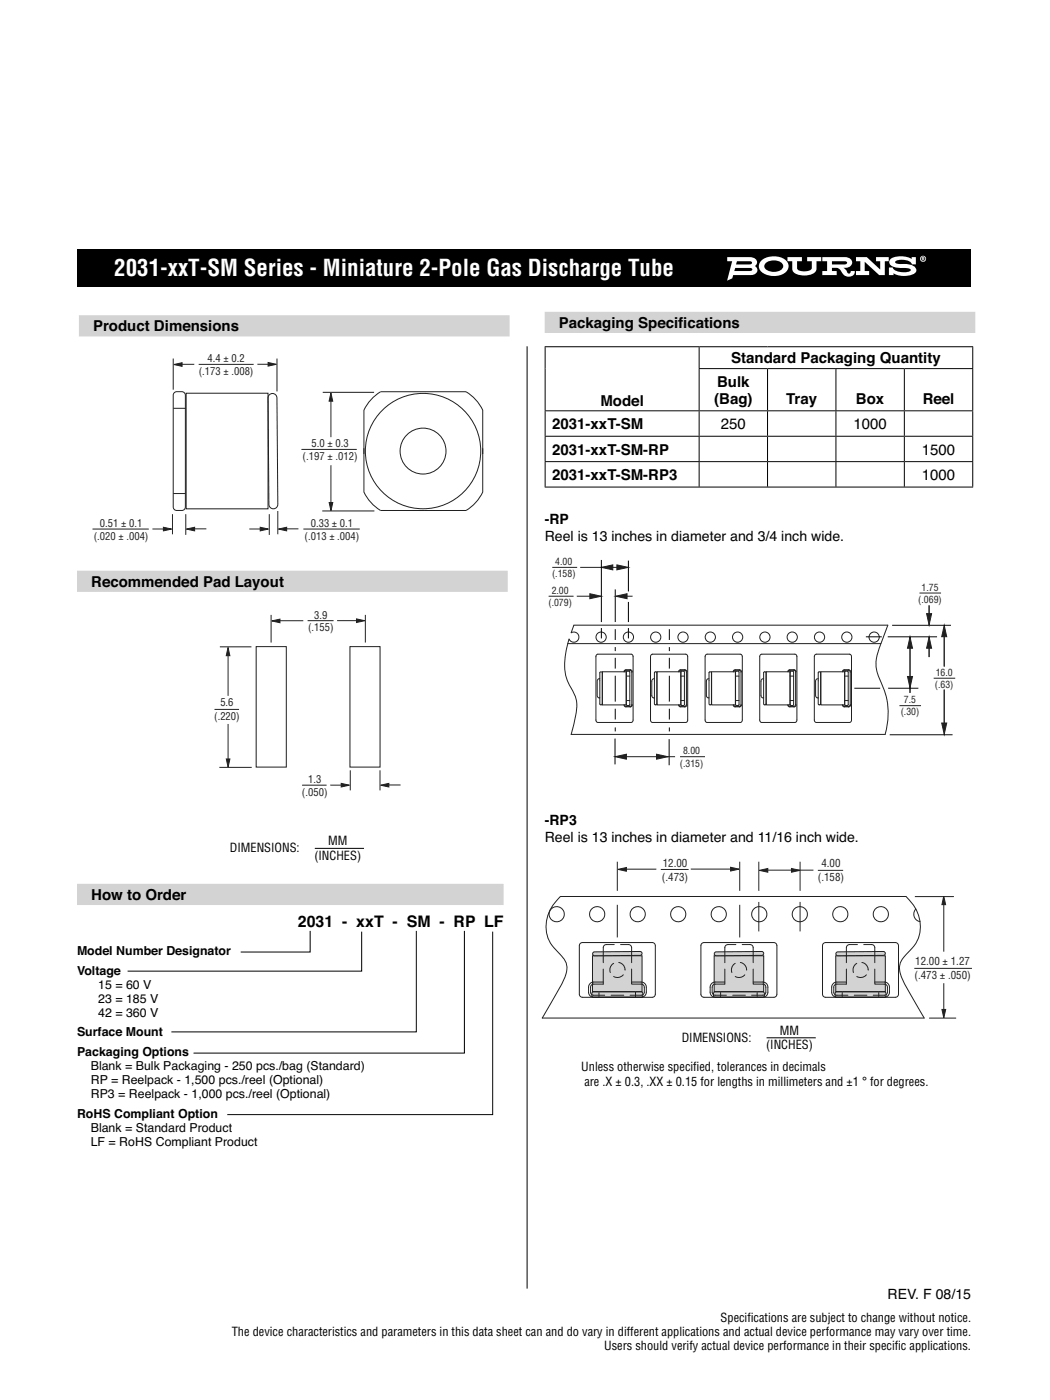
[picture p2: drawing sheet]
<svg xmlns="http://www.w3.org/2000/svg" width="210mm" height="279mm" viewBox="0 0 210 279" stroke-linecap="round" stroke-linejoin="round" font-family="sans-serif">
<path d="M15.7 65h86M108.7 64.3h86M15.4 116h85.9M15.4 178.5h85.1" fill="none" stroke="#d1d3d4" stroke-width="4.2" stroke-linecap="butt"/>
<path d="M105.2 69.1v188.1M62.8 169.3h9.8M61.9 185.8v4.2h-13.9M72.2 185.9v7.9h-46.7M83.1 185.8v20.1h-48.9M92.7 185.8v24.4h-54.1M98.3 185.9v36.5h-52.9" fill="none" stroke="#000" stroke-width=".2"/>
<path d="M15.4 49.7h178.4v7.5h-178.4z" fill="#000"/>
<g fill="none" stroke="#231f20" stroke-width=".2">
<path d="M110.2 113.2h5M113.3 128.4h62.5M114.5 124.8h62.7l-.7 1.8a20.2 20.2 0 0 0-1.7 5.8 10.9 10.9 0 0 0 1.4 4.6 14.1 14.1 0 0 1 .4 9.6h-62.6a18 18 0 0 0 1-7l-.5-1.3a10.3 10.3 0 0 1-1.4-9.1l.5-1.7a1.02 1.02 0 0 0 1.4 .6 1.02 1.02 0 0 0 .4-1.4 1.02 1.02 0 0 0-1.4-.4zM119.1 130.6h6.8l.4 .2v12.9l-.1 .4-6.9 .1-.3-.2-.1-13zM119.7 135.5l-.4 .1-.1 .3v3l.1 .3 .4 .1M119.8 134.1h.2l.2 .2v6.2l-.2 .2-.3-.2zM120.2 134.1h4.8v6.6h-4.8zM124.5 134.1l.3-.4h1l.3 .1 .1 .3M124.6 134.1l.3-.3h.8h.2l.2 .4v6.5l-.4 .3h-.8l-.3-.3M125 139.8h.7M125 134.9h.7M125 134.1l.2-.2h.3l.2 .2v6.5l-.2 .2h-.3l-.2-.2"/>
<path d="M130 130.6h6.8l.4 .2v12.9l-.1 .4-6.9 .1-.3-.2-.1-13zM130.6 135.5l-.4 .1-.1 .3v2.9l.1 .4 .4 .1M130.7 134.1h.2l.2 .2v6.2l-.2 .2-.3-.2zM131.1 134.1h4.8v6.6h-4.8zM135.4 134.1l.3-.4h1l.3 .1 .1 .3M135.5 134.1l.3-.3h.8h.2l.2 .4v6.5l-.4 .3h-.8l-.3-.3M135.9 139.8h.7M135.9 134.9h.7M135.9 134l.5-.1 .2 .2v6.5l-.2 .2h-.3l-.2-.2zM140.9 130.6h6.8l.4 .2v12.9l-.1 .4-6.9 .1-.3-.2-.1-13zM141.5 135.5l-.4 .1-.1 .3v2.9l.1 .4 .4 .1M141.6 134.1h.2l.2 .2v6.2l-.2 .2-.3-.2z"/>
<path d="M142 134.1h4.8v6.6h-4.8zM146.3 134.1l.3-.4h1l.3 .2 .1 .2M146.4 134.1l.3-.3h.8h.2l.2 .4v6.5l-.4 .3h-.8l-.3-.3M146.8 139.8h.7M146.8 134.9h.7M146.8 134l.5-.1 .2 .2v6.5l-.2 .2h-.3l-.2-.2zM151.8 130.6h6.8l.4 .2v12.9l-.1 .4-6.9 .1-.3-.2-.1-13zM152.4 135.5l-.4 .1-.1 .3v2.9l.1 .4 .4 .1M152.4 134.1h.3l.2 .2v6.2l-.2 .2-.3-.2zM152.9 134.1h4.8v6.6h-4.8zM157.2 134.1l.3-.4h1l.3 .2 .1 .2M157.3 134.1l.3-.3h.8h.2l.2 .4v6.5l-.4 .3h-.8l-.3-.3"/>
<path d="M157.7 139.8h.7M157.7 134.9h.7M157.7 134l.5-.1 .2 .2v6.5l-.2 .2h-.3l-.2-.2zM162.7 130.6h6.8l.4 .2v12.9l-.3 .5h-6.7l-.3-.2-.1-13zM163.3 135.5l-.4 .1-.1 .3v2.9l.1 .4 .4 .1M163.3 134.1h.3l.2 .2v6.2l-.2 .2-.3-.2zM163.8 134.1h4.8v6.6h-4.8zM168.1 134.1l.3-.4h1l.3 .2 .1 .2M168.2 134.1l.3-.3h.8h.2l.2 .4v6.5l-.4 .3h-.8l-.3-.3M168.6 139.8h.7M168.6 134.9h.7M168.6 134l.5-.1 .2 .2v6.5l-.2 .2h-.3l-.2-.2z"/>
<path d="M126.2 140.7l-.1 .2-.3 .2h-1l-.3-.4M137.1 140.7l-.1 .2-.3 .2h-1l-.3-.4M148 140.7l-.1 .2-.3 .2h-1l-.3-.4M158.9 140.7l-.1 .2-.3 .2h-1l-.3-.4M169.8 140.7l-.1 .2-.3 .2h-1l-.3-.4"/>
<circle cx="120" cy="127.2" r="1.02"/>
<circle cx="125.4" cy="127.2" r="1.02"/>
<circle cx="130.9" cy="127.2" r="1.02"/>
<circle cx="136.3" cy="127.2" r="1.02"/>
<circle cx="141.8" cy="127.2" r="1.02"/>
<circle cx="147.2" cy="127.2" r="1.02"/>
<circle cx="152.7" cy="127.2" r="1.02"/>
<circle cx="158.1" cy="127.2" r="1.02"/>
<circle cx="163.6" cy="127.2" r="1.02"/>
<circle cx="169" cy="127.2" r="1.02"/>
<circle cx="174.5" cy="127.2" r="1.02"/>
</g>
<path d="M125.4 111.9v6.1" fill="none" stroke="#010202" stroke-width=".2"/>
<path d="M123.1 112.7l2.3 .5-2.3 .5z" fill="#231f20"/>
<path d="M123.1 112.7l2.3 .5-2.3 .5z" fill="none" stroke="#231f20" stroke-width=".2"/>
<path d="M120 113.2l2.3-.5v1z" fill="#231f20"/>
<path d="M109.5 119h5M115.8 113.2h8.2M120 113.2l2.3-.5v1z" fill="none" stroke="#231f20" stroke-width=".2"/>
<path d="M120 111.8v12.3M122.8 117.6v6.5" fill="none" stroke="#010202" stroke-width=".2"/>
<path d="M117.7 118.5l2.3 .5-2.3 .5z" fill="#231f20"/>
<path d="M117.7 118.5l2.3 .5-2.3 .5z" fill="none" stroke="#231f20" stroke-width=".2"/>
<path d="M122.9 119l2.2-.5v1z" fill="#231f20"/>
<path d="M115.1 119h3.7M122.9 119l2.2-.5v1zM123.9 119h2.3M135.7 151h5" fill="none" stroke="#231f20" stroke-width=".2"/>
<g fill="none" stroke="#010202" stroke-width=".2">
<path d="M120 125.3v2.1M122.8 125.6v2.1M122.8 129.1v.8M122.8 131.3v2.1M122.8 134.9v5.1M125.4 120.1v4M125.4 125.3v2.1M133.6 125.6v2.1M133.6 129.1v.8M133.6 131.3v2.1M133.6 134.9v5.1M122.8 141.4v2.2"/>
<path d="M122.8 145.2v.8M133.5 147.5v5.2M133.6 141.4v2.2M133.6 145.2v.8"/>
</g>
<path d="M131 150.5l2.3 .5-2.3 .5z" fill="#231f20"/>
<path d="M131 150.5l2.3 .5-2.3 .5z" fill="none" stroke="#231f20" stroke-width=".2"/>
<path d="M122.8 151l2.2-.5v1z" fill="#231f20"/>
<path d="M186.3 135.4h4.3M188.4 126.2v6.8M188.4 137.6v7.6M122.8 151l2.2-.5v1zM124.4 151h10.3" fill="none" stroke="#231f20" stroke-width=".2"/>
<path d="M122.7 147.4v5.2" fill="none" stroke="#010202" stroke-width=".2"/>
<path d="M187.9 144.3h1l-.5 2.3z" fill="#231f20"/>
<path d="M187.9 144.3h1l-.5 2.3z" fill="none" stroke="#231f20" stroke-width=".2"/>
<path d="M188.4 124.8l.5 2.3h-1z" fill="#231f20"/>
<path d="M183.5 118.4h4.3M185.4 120.8v2.6M185.4 128.5v2.6M188.4 124.8l.5 2.3h-1z" fill="none" stroke="#231f20" stroke-width=".2"/>
<path d="M178 124.8h11.8M177.6 146.6h12.5" fill="none" stroke="#040909" stroke-width=".2"/>
<path d="M184.9 122.5h1l-.5 2.2z" fill="#231f20"/>
<path d="M184.9 122.5h1l-.5 2.2z" fill="none" stroke="#231f20" stroke-width=".2"/>
<path d="M185.4 127.1l.5 2.3h-1z" fill="#231f20"/>
<path d="M181.6 128.5v9.8M185.4 127.1l.5 2.3h-1zM179.5 140.8h4.3" fill="none" stroke="#231f20" stroke-width=".2"/>
<path d="M181.1 135h1l-.5 2.3z" fill="#231f20"/>
<path d="M181.1 135h1l-.5 2.3z" fill="none" stroke="#231f20" stroke-width=".2"/>
<path d="M181.6 127.1l.5 2.3h-1z" fill="#231f20"/>
<path d="M181.6 127.1l.5 2.3h-1z" fill="none" stroke="#231f20" stroke-width=".2"/>
<path d="M170.5 137.3h5.2M172.8 127.1h3.2M177.2 127.1h9.8M177.2 137.3h6.1" fill="none" stroke="#040909" stroke-width=".2"/>
<path d="M142.5 190.7h9.9v7.2h-9.9z" fill="#d1d3d4"/>
<path d="M142.5 190.7h9.9v7.2h-9.9z" fill="none" stroke="#231f20" stroke-width=".2"/>
<path d="M142.7 190l9.3-.1a.39 .39 0 0 1 .4 .4 .39 .39 0 0 1-.4 .4h-9.1a.39 .39 0 0 1-.3-.2 .39 .39 0 0 1 .1-.5z" fill="#d1d3d4"/>
<path d="M142.7 190l9.3-.1a.39 .39 0 0 1 .4 .4 .39 .39 0 0 1-.4 .4h-9.1a.39 .39 0 0 1-.3-.2 .39 .39 0 0 1 .1-.5z" fill="none" stroke="#231f20" stroke-width=".2"/>
<path d="M142.5 198h9.8l.2 .1 .1 .6-.3 .3h-9.6l-.3-.3z" fill="#d1d3d4"/>
<path d="M142.5 198h9.8l.2 .1 .1 .6-.3 .3h-9.6l-.3-.3z" fill="none" stroke="#231f20" stroke-width=".2"/>
<path d="M143.8 198v1z" fill="#d1d3d4"/>
<path d="M143.8 198v1" fill="none" stroke="#231f20" stroke-width=".2"/>
<path d="M151.1 198v1z" fill="#d1d3d4"/>
<path d="M151.1 198v1" fill="none" stroke="#231f20" stroke-width=".2"/>
<path d="M118.2 190.7h9.9v7.2h-9.9z" fill="#d1d3d4"/>
<path d="M118.2 190.7h9.9v7.2h-9.9z" fill="none" stroke="#231f20" stroke-width=".2"/>
<path d="M118.5 190l9.3-.1a.39 .39 0 0 1 .3 .4 .39 .39 0 0 1-.3 .4h-9.1a.39 .39 0 0 1-.4-.2 .39 .39 0 0 1 .2-.5z" fill="#d1d3d4"/>
<path d="M118.5 190l9.3-.1a.39 .39 0 0 1 .3 .4 .39 .39 0 0 1-.3 .4h-9.1a.39 .39 0 0 1-.4-.2 .39 .39 0 0 1 .2-.5z" fill="none" stroke="#231f20" stroke-width=".2"/>
<path d="M118.3 198h9.7l.2 .1 .1 .6-.3 .3h-9.6l-.3-.3z" fill="#d1d3d4"/>
<path d="M118.3 198h9.7l.2 .1 .1 .6-.3 .3h-9.6l-.3-.3z" fill="none" stroke="#231f20" stroke-width=".2"/>
<path d="M119.5 198v1z" fill="#d1d3d4"/>
<path d="M119.5 198v1" fill="none" stroke="#231f20" stroke-width=".2"/>
<path d="M126.8 198v1z" fill="#d1d3d4"/>
<path d="M126.8 198v1" fill="none" stroke="#231f20" stroke-width=".2"/>
<path d="M166.8 190.7h9.9v7.2h-9.9z" fill="#d1d3d4"/>
<path d="M166.8 190.7h9.9v7.2h-9.9z" fill="none" stroke="#231f20" stroke-width=".2"/>
<path d="M167 190l9.3-.1a.39 .39 0 0 1 .4 .4 .39 .39 0 0 1-.4 .4h-9.1a.39 .39 0 0 1-.4-.2 .39 .39 0 0 1 .2-.5z" fill="#d1d3d4"/>
<path d="M167 190l9.3-.1a.39 .39 0 0 1 .4 .4 .39 .39 0 0 1-.4 .4h-9.1a.39 .39 0 0 1-.4-.2 .39 .39 0 0 1 .2-.5z" fill="none" stroke="#231f20" stroke-width=".2"/>
<path d="M166.8 198h9.7l.3 .1v.6l-.3 .3h-9.5l-.3-.3z" fill="#d1d3d4"/>
<path d="M166.8 198h9.7l.3 .1v.6l-.3 .3h-9.5l-.3-.3z" fill="none" stroke="#231f20" stroke-width=".2"/>
<path d="M168.1 198v1z" fill="#d1d3d4"/>
<path d="M168.1 198v1" fill="none" stroke="#231f20" stroke-width=".2"/>
<path d="M175.4 198v1z" fill="#d1d3d4"/>
<g fill="none" stroke="#231f20" stroke-width=".2">
<path d="M111.8 178.9h69a7.6 7.6 0 0 1 2.2 9.1l-.8 1.1-1.3 1.3a3.9 3.9 0 0 0-.7 5.3l4.2 7.5h-76.2l2.1-3.6a19 19 0 0 0 2.8-6.1 3.7 3.7 0 0 0-1.4-3.1 7.1 7.1 0 0 1-.4-10.9zM147.6 172v5.8M115.8 188.3l.4-.2 14.3 .1 .3 .5-.1 10-.5 .3-14.3-.1-.3-.5v-9.7zM120.4 193.4v3l-2.2 .1-.3 .4v1.1v.3l.4 .3h2.4M120.4 196h-2.1a1.02 1.02 0 0 0-.8 1 1.94 1.94 0 0 0 .3 1.7l.7 .3M122 198.6h2.5M122.5 192.3h-.2a1.5 1.5 0 0 0-.5 1.8M122.6 188.5h-1.8l-.3 .3-.1 3.3M123.5 192.1a1.5 1.5 0 0 1 1.2 1.5M123.9 188.5h1.7l.4 .3 .1 3.3M124.4 194.5l-.1 .1a1.51 1.51 0 0 1-1.8 .3M126.1 193.4v3l2.2 .1 .3 .4v1.1l-.1 .3-.4 .3h-2.4"/>
<path d="M126.1 196h1.9a1.03 1.03 0 0 1 1 1 1.92 1.92 0 0 1-.3 1.7l-.7 .3M140.1 188.3l.4-.2 14.2 .1 .3 .5v10l-.6 .3-14.2-.1-.3-.5v-9.7zM144.7 193.4v3l-2.3 .1-.3 .4v1.1l.2 .4 .3 .2h2.4M144.7 196h-2.2a1.02 1.02 0 0 0-.8 1 1.92 1.92 0 0 0 .3 1.7l.7 .3M146.2 198.6h2.6M146.7 192.3h-.1a1.51 1.51 0 0 0-.5 1.8M146.9 188.5h-1.8l-.4 .3v3.3M147.8 192.1a1.53 1.53 0 0 1 1.2 1.5M148.1 188.5h1.8l.3 .3 .1 3.3M148.6 194.5v.1a1.51 1.51 0 0 1-1.9 .3M150.3 196h2.1a1.02 1.02 0 0 1 .8 1 1.95 1.95 0 0 1-.2 1.7l-.8 .3M150.3 193.4v3l2.2 .1 .3 .4v1.1v.3l-.4 .3h-2.4"/>
<path d="M164.3 188.3l.4-.2 14.3 .1 .3 .5-.1 10-.5 .3-14.2-.1-.4-.5v-9.7zM168.9 193.4v3l-2.2 .1-.3 .4v1.1l.1 .3 .3 .3h2.4M168.9 196h-2.1a1.04 1.04 0 0 0-.8 1 1.88 1.88 0 0 0 .3 1.7l.7 .3M170.5 198.6h2.5M171 192.3h-.1a1.51 1.51 0 0 0-.6 1.8M171.1 188.5h-1.7l-.4 .3-.1 3.3M172 192.1a1.52 1.52 0 0 1 1.3 1.5M172.4 188.5h1.7l.4 .3 .1 3.3M172.9 194.5l-.1 .1a1.5 1.5 0 0 1-1.8 .3M174.6 193.4v3l2.2 .1 .3 .4v1.1l-.1 .3-.3 .3h-2.4M174.6 196h2.1a1.02 1.02 0 0 1 .8 1 1.85 1.85 0 0 1-.3 1.7l-.7 .3M175.4 198v1"/>
<path d="M182.8 181.4a1.52 1.52 0 0 0 .8 2.5"/>
<circle cx="111.1" cy="182.5" r="1.51"/>
<circle cx="119.2" cy="182.5" r="1.51"/>
<circle cx="127.3" cy="182.5" r="1.51"/>
<circle cx="135.4" cy="182.5" r="1.52"/>
<circle cx="143.4" cy="182.5" r="1.52"/>
<circle cx="151.5" cy="182.5" r="1.52"/>
<circle cx="159.6" cy="182.5" r="1.51"/>
<circle cx="167.7" cy="182.5" r="1.51"/>
<circle cx="175.8" cy="182.5" r="1.52"/>
</g>
<path d="M123.3 173.5l1.7-.4v.8z" fill="#231f20"/>
<path d="M123.3 173.5l1.7-.4v.8z" fill="none" stroke="#231f20" stroke-width=".2"/>
<path d="M145.8 173.1l1.7 .4-1.7 .3z" fill="#231f20"/>
<path d="M123.2 172v5.8M124.7 173.5h6.3M131.9 173.5h5.5M137.9 173.4h8.6M145.8 173.1l1.7 .4-1.7 .3zM151.4 172v5.8M159.7 172v5.8M163.2 173.7h5.1M123.2 180.6v6.5M147.6 180.6v6.5M151.4 180v5.9M159.7 180v5.9" fill="none" stroke="#231f20" stroke-width=".2"/>
<path d="M151.5 173.7l1.7-.4v.8z" fill="#231f20"/>
<path d="M151.5 173.7l1.7-.4v.8z" fill="none" stroke="#231f20" stroke-width=".2"/>
<path d="M158 173.3l1.6 .4-1.6 .4z" fill="#231f20"/>
<path d="M153 173.7h9.3M158 173.3l1.6 .4-1.6 .4zM182.6 178.9h7.8M185.4 203.2h5.4" fill="none" stroke="#231f20" stroke-width=".2"/>
<path d="M188.3 178.9l.4 1.6h-.7z" fill="#231f20"/>
<path d="M188.3 178.9l.4 1.6h-.7z" fill="none" stroke="#231f20" stroke-width=".2"/>
<path d="M188 201.5h.7l-.3 1.6z" fill="#231f20"/>
<path d="M182.5 193.3h11.5M188.4 180.3v9.6M188.4 196.2v5.7M188 201.5h.7l-.3 1.6z" fill="none" stroke="#231f20" stroke-width=".2"/>
<path d="M153 207.1h9.8" fill="none" stroke="#000" stroke-width=".2"/>
<g fill="#fff">
<path d="M157.2 51.3h2.8v.8h-.9v1.4a1.59 1.59 0 0 0 1.8 .6 .95 .95 0 0 0 1.1-1v-1h-.9v-.8h2.8v.8h-.9v1.5a2.1 2.1 0 0 1-2.4 1.4 2.91 2.91 0 0 1-2.4-.9l-.1-2h-.9z"/>
<path d="M170.8 51.3h2.2l2.7 2.5v-1.7h-.9v-.8h2.6v.8h-.8v2.8h-1.1l-2.9-2.7v1.9h.9v.8h-2.7v-.8h.9v-2h-.9z"/>
<path d="M177.9 51.6a4.5 4.5 0 0 1 4 .1v-.4h.9v1.5h-.8a2.21 2.21 0 0 0-2.7-.9l-.6 .3v.2l.5 .3h1a2.68 2.68 0 0 1 2.6 .9 .91 .91 0 0 1-.8 1.2 4.4 4.4 0 0 1-3.7-.3v.4h-.9v-1.5h.8a2.17 2.17 0 0 0 2.2 .9l1.1-.1 .3-.3a2.62 2.62 0 0 0-2.3-.4 2.54 2.54 0 0 1-1.9-.8l-.1-.4 .1-.4z"/>
<path d="M184.1 51.4v.2h.2v-.1zM184 51.3l.4 .1v.3l.1 .3h-.2l-.1-.3-.1 .3h-.1zM183.8 51.6a.47 .47 0 0 0 .9 0 .47 .47 0 0 0-.9 0zM183.6 51.7a.61 .61 0 0 1 1.2 0 .61 .61 0 0 1-1.2 0z"/>
<path d="M146.7 53.5h3h.3l.1 .3-.1 .2-.5 .1h-3zM147.1 52.1h2.6l.3 .2 .1 .3a2.4 2.4 0 0 1-1.8 .2h-1.4zM145.1 51.3v.8h1l-1 3.9 1-.4 .2-.7h3.1a1.24 1.24 0 0 0 1.7-1.3l-.4-.5a.93 .93 0 0 0 .4-1.1 .93 .93 0 0 0-.9-.6z"/>
<path d="M152.9 52.5a2.59 2.59 0 0 1 3.3 .3 1.1 1.1 0 0 1-1.1 1.4 2 2 0 0 1-2.6-1.1zM152 51.9a1.58 1.58 0 0 0-.5 1.6 1.58 1.58 0 0 0 1.1 1.2 3.8 3.8 0 0 0 4.5-.7 1.72 1.72 0 0 0-1.3-2.6 4.2 4.2 0 0 0-3.8 .5z"/>
<path d="M166 52.1h2.6l.4 .2v.3a2.41 2.41 0 0 1-1.6 .2h-1.4zM164.1 51.3v.8h1v2h-1v.8h2.9v-.8h-1v-.6a1.6 1.6 0 0 1 2 .9 1.42 1.42 0 0 0 1.3 .8 1.42 1.42 0 0 0 1.3-.7v-.4h-.8l-.1 .3-.2 .2a.59 .59 0 0 1-.6-.6l-.6-.6a1.2 1.2 0 0 0 1.4-.2 1.2 1.2 0 0 0 .2-1.4l-.8-.4-.5-.1z"/>
</g>
<g fill="none" stroke="#231f20" stroke-width=".2">
<path d="M34.8 78.4a2 2 0 0 1 2 0l.2 .5v22.3a.71 .71 0 0 1-.7 .7h-1a.71 .71 0 0 1-.7-.7v-22.3zM37.2 78.5h16.3v23h-16.3zM53.8 78.8a.89 .89 0 0 1 .9-.2 .89 .89 0 0 1 .6 .8l.1 21.3a.89 .89 0 0 1-.8 .8 .89 .89 0 0 1-.9-.8l-.2-21.3zM55.3 71.5v6.6M34.6 81.5h2.4M34.6 98.5h2.4M72.6 90.6v-8.7l1.2-1.9 1-1 1.2-.8h17l1.2 .8 1 1 1.1 1.9v8.7M72.6 89.5v8.7l1.2 1.8 1 1 1.2 .9h17l1.2-.9 1-1 1.1-1.8v-8.7"/>
<circle cx="84.4" cy="90" r="11.5"/>
<circle cx="84.4" cy="90" r="4.6"/>
</g>
<path d="M34.7 72.7l1.6-.3v.7z" fill="#231f20"/>
<path d="M34.7 72.7l1.6-.3v.7z" fill="none" stroke="#231f20" stroke-width=".2"/>
<path d="M53.5 72.3l1.7 .4-1.7 .4z" fill="#231f20"/>
<path d="M34.6 71.5v6.3M36.1 72.7h2.7M51.4 72.7h2.8M53.5 72.3l1.7 .4-1.7 .4zM64.4 78.3h10.3M64.3 102h10.4" fill="none" stroke="#231f20" stroke-width=".2"/>
<path d="M66 78.4l.4 1.7h-.7z" fill="#231f20"/>
<path d="M66 78.4l.4 1.7h-.7zM66 92.9v7.8" fill="none" stroke="#231f20" stroke-width=".2"/>
<path d="M65.7 100.3h.7l-.3 1.6z" fill="#231f20"/>
<path d="M39.7 72.7h10.9M66 79.6v7.6M60.2 89.7h11M34.4 102.6v4M37.1 102.6v4.2M60.5 105.6h11.3M65.7 100.3h.7l-.3 1.6z" fill="none" stroke="#231f20" stroke-width=".2"/>
<path d="M37.2 105.6l1.6-.4v.7z" fill="#231f20"/>
<path d="M37.2 105.6l1.6-.4v.7z" fill="none" stroke="#231f20" stroke-width=".2"/>
<path d="M32.6 105.2l1.7 .4-1.7 .3z" fill="#231f20"/>
<path d="M18.5 105.6h11.2M30.4 105.6h3.6M32.6 105.2l1.7 .4-1.7 .3zM38.6 105.5h2.6M53.7 102.6v4.2M55.4 102v4.6" fill="none" stroke="#231f20" stroke-width=".2"/>
<path d="M55.6 105.6l1.6-.4v.7z" fill="#231f20"/>
<path d="M55.6 105.6l1.6-.4v.7z" fill="none" stroke="#231f20" stroke-width=".2"/>
<path d="M51.9 105.2l1.7 .4-1.7 .3z" fill="#231f20"/>
<path d="M49.7 105.6h3.6M51.9 105.2l1.7 .4-1.7 .3zM57 105.5h2.6M51.1 129h6v24.1h-6zM69.8 129h6v24.1h-6zM72.9 122.7v5.5" fill="none" stroke="#231f20" stroke-width=".2"/>
<path d="M54.2 123.9l1.7-.3v.7z" fill="#231f20"/>
<path d="M54.2 123.9l1.7-.3v.7z" fill="none" stroke="#231f20" stroke-width=".2"/>
<path d="M71.1 123.5l1.7 .4-1.7 .3z" fill="#231f20"/>
<path d="M54.1 122.7v5.5M55.6 123.9h4.9M61.4 123.9h5.2M67.3 123.9h4.5M71.1 123.5l1.7 .4-1.7 .3zM60.3 156.7h4.9M69.9 153.7v4M75.8 153.7v4" fill="none" stroke="#231f20" stroke-width=".2"/>
<path d="M76 156.7l1.6-.4v.8z" fill="#231f20"/>
<path d="M76 156.7l1.6-.4v.8z" fill="none" stroke="#231f20" stroke-width=".2"/>
<path d="M68.1 156.3l1.6 .4-1.6 .4z" fill="#231f20"/>
<path d="M43.9 129.1h6.3M43.8 153.1h6.4M65.9 156.7h3.6M68.1 156.3l1.6 .4-1.6 .4zM77.3 156.7h2.6" fill="none" stroke="#231f20" stroke-width=".2"/>
<path d="M45.5 129.2l.4 1.7h-.7z" fill="#231f20"/>
<path d="M45.5 129.2l.4 1.7h-.7zM45.5 144.5v7.4" fill="none" stroke="#231f20" stroke-width=".2"/>
<path d="M45.2 151.5h.7l-.4 1.6z" fill="#231f20"/>
<path d="M45.5 130.4v8.5M42.8 141.6h4.9M45.2 151.5h.7l-.4 1.6z" fill="none" stroke="#231f20" stroke-width=".2"/>
<g fill="none" stroke="#000" stroke-width=".2">
<path d="M108.7 69.2h85.5M108.8 69.3v12.6M139.4 73.6h54.8M139.5 69.3v4.2M139.5 73.7v8.2M153.2 73.7v8.2M166.8 73.7v8.2M180.5 73.7v8.2M194.1 73.7v8.2M194.1 69.3v4.2M108.7 97.2h85.5M108.7 92.1h85.5"/>
<path d="M108.7 87.1h85.5M108.7 82h85.5M108.8 92.2v4.9M108.8 87.1v4.9M108.8 82.1v4.9M139.5 92.2v4.9M139.5 87.1v4.9M139.5 82.1v4.9M153.2 92.2v4.9M153.2 87.1v4.9M153.2 82.1v4.9M166.8 92.2v4.9"/>
<path d="M166.8 87.1v4.9M166.8 82.1v4.9M180.5 92.2v4.9M180.5 87.1v4.9M180.5 82.1v4.9M194.1 92.2v4.9M194.1 87.1v4.9M194.1 82.1v4.9"/>
</g>
<text font-size="4.6" fill="#fff" x="22.8" y="55">2031-xxT-SM Series - Miniature 2-Pole Gas Discharge Tube</text>
<text font-size="3.2" x="59.5" y="185">2031 - xxT - SM - RP LF</text>
<g font-size="3">
<text x="111.5" y="65.4">Packaging Specifcations</text>
<text x="135.4" y="65.4">i</text>
<text x="18.6" y="66.1">Product Dimensions</text>
<text x="143.1" y="77.2">Bulk</text>
<text x="145.9" y="72.5">Standard Packaging Quantity</text>
<text x="119.8" y="80.9">Model</text>
<text x="142.5" y="80.6">(Bag)</text>
<text x="156.9" y="80.6">Tray</text>
<text x="170.8" y="80.6">Box</text>
<text x="184.1" y="80.6">Reel</text>
<text x="110.2" y="85.6">2031-xxT-SM</text>
<text x="143.9" y="85.6">250</text>
<text x="170.3" y="85.6">1000</text>
<text x="110.2" y="90.7">2031-xxT-SM-RP</text>
<text x="110.2" y="95.8">2031-xxT-SM-RP3</text>
<text x="184" y="90.7">1500</text>
<text x="184" y="95.8">1000</text>
<text x="18.2" y="117.1">Recommended Pad Layout</text>
<text x="18.2" y="179.6">How to Order</text>
</g>
<g font-size="2.8">
<text x="108.7" y="104.5">-RP</text>
<text x="108.7" y="107.9">Reel is 13 inches in diameter and 3/4 inch wide.</text>
<text x="108.7" y="164.6">-RP3</text>
<text x="108.7" y="168">Reel is 13 inches in diameter and 11/16 inch wide.</text>
<text x="177.1" y="259.3">REV. F 08/15</text>
</g>
<g font-size="2.5">
<text x="45.9" y="170.1">DIMENSIONS:</text>
<text x="62.7" y="171.6">(INCHES)</text>
<text x="65.5" y="168.7">MM</text>
<text x="15.4" y="190.6">Model Number Designator</text>
<text x="15.4" y="194.5">Voltage</text>
<text x="19.6" y="197.3">15 = 60 V</text>
<text x="19.6" y="200.2">23 = 185 V</text>
<text x="19.6" y="203">42 = 360 V</text>
<text x="15.4" y="206.9">Surface Mount</text>
<text x="136" y="207.9">DIMENSIONS:</text>
<text x="152.9" y="209.4">(INCHES)</text>
<text x="155.6" y="206.5">MM</text>
<text x="15.4" y="210.7">Packaging Options</text>
<text x="18.1" y="213.6">Blank = Bulk Packaging - 250 pcs./bag (Standard)</text>
<text x="116" y="213.8">Unless otherwise specif</text>
<text x="138.4" y="213.8">i ed, tolerances in decimals</text>
<text x="18.1" y="216.4">RP = Reelpack - 1,500 pcs./reel (Optional)</text>
<text x="18.1" y="219.2">RP3 = Reelpack - 1,000 pcs./reel (Optional)</text>
<text x="116.6" y="216.7">are .X ± 0.3, .XX ± 0.15 for lengths in millimeters and ±1 ° for degrees.</text>
<text x="15.4" y="223.1">RoHS Compliant Option</text>
<text x="18.1" y="225.9">Blank = Standard Product</text>
<text x="18.1" y="228.7">LF = RoHS Compliant Product</text>
<text x="143.8" y="263.8">Specif</text>
<text x="149.2" y="263.8">i cations are subject to change without notice.</text>
<text x="46.3" y="266.6">The device characteristics and parameters in this data sheet can and do vary in different applications and actual device performance may vary over time.</text>
<text x="120.6" y="269.4">Users should verify actual device performance in their specif</text>
<text x="178.6" y="269.4">i c applications.</text>
</g>
<g font-size="2.2" fill="#231f20">
<text x="132.3" y="173">12.00</text>
<text x="163.9" y="173.1">4.00</text>
<text x="132.1" y="175.7">(.473)</text>
<text x="163.2" y="175.8">(.158)</text>
<text x="182.5" y="195.4">(.473 ± .050)</text>
<text x="182.7" y="192.7">12.00 ± 1.27</text>
</g>
<g font-size="2.1" fill="#231f20">
<text x="39.7" y="74.8">(.173 ± .008)</text>
<text x="41.4" y="72.3">4.4 ± 0.2</text>
<text x="62.2" y="89.2">5.0 ± 0.3</text>
<text x="60.4" y="91.9">(.197 ± .012)</text>
<text x="18.7" y="107.7">(.020 ± .004)</text>
<text x="19.9" y="105.1">0.51 ± 0.1</text>
<text x="60.8" y="107.7">(.013 ± .004)</text>
<text x="62" y="105.1">0.33 ± 0.1</text>
<text x="61.5" y="125.9">(.155)</text>
<text x="62.7" y="123.5">3.9</text>
<text x="42.7" y="143.6">(.220)</text>
<text x="44" y="141">5.6</text>
<text x="60.3" y="158.9">(.050)</text>
<text x="61.5" y="156.2">1.3</text>
</g>
<g font-size="1.9" fill="#231f20">
<text x="110.8" y="112.8">4.00</text>
<text x="110.1" y="118.5">2.00</text>
<text x="110.2" y="115.2">(.158)</text>
<text x="183.9" y="117.9">1.75</text>
<text x="109.5" y="121">(.079)</text>
<text x="183.3" y="120.3">(.069)</text>
<text x="186.6" y="137.3">(.63)</text>
<text x="186.7" y="134.9">16.0</text>
<text x="179.7" y="142.8">(.30)</text>
<text x="180.4" y="140.3">7.5</text>
<text x="135.7" y="153">(.315)</text>
<text x="136.3" y="150.6">8.00</text>
</g>
</svg>
